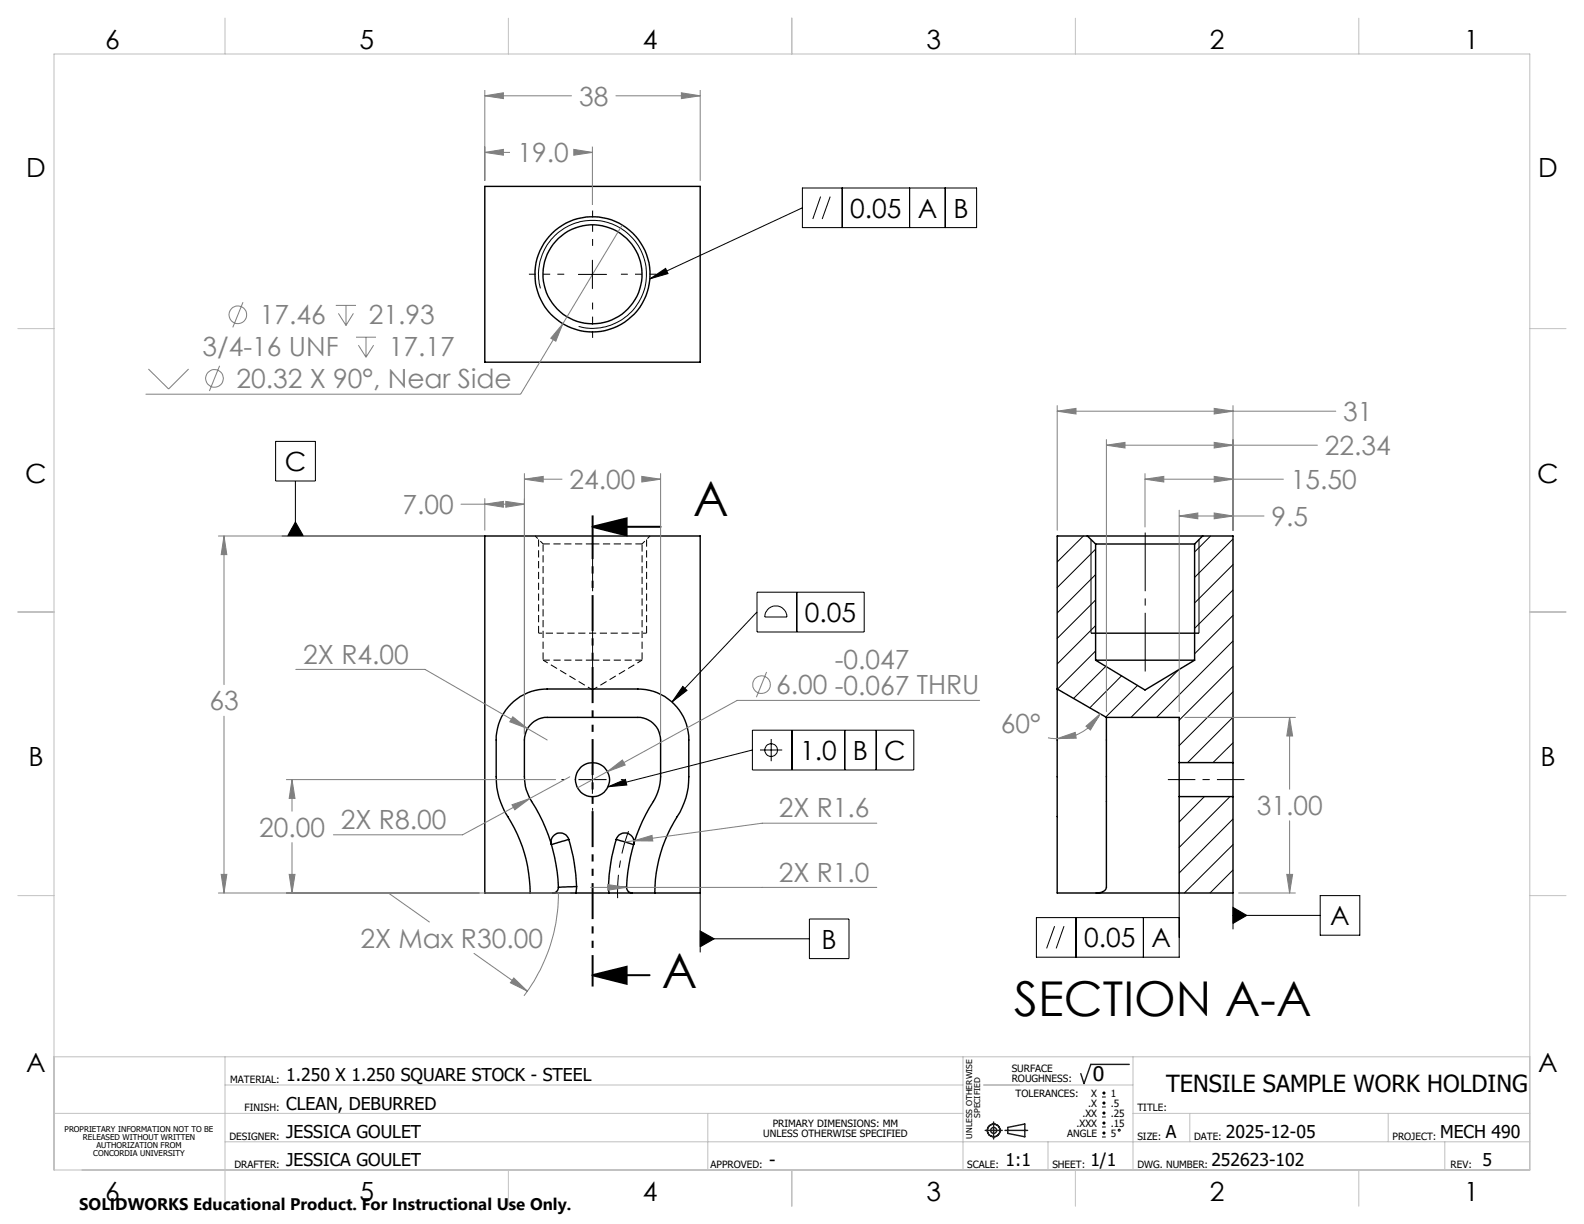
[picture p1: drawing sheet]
<svg xmlns="http://www.w3.org/2000/svg" width="279mm" height="216mm" viewBox="0 0 279 216" stroke-linecap="round" stroke-linejoin="round" font-family="sans-serif">
<path d="M95.8 95.9h8.7M104.5 95.9h8.8M95.8 116.4h8.7M104.5 116.4h8.8" fill="none" stroke="#000" stroke-width=".18" stroke-dasharray="1.3 .6" stroke-dashoffset=".1" stroke-linecap="butt"/>
<path d="M94.4 94.5l1.4 1.4M113.3 95.9l1.4-1.4M95 111.7h19.1" fill="none" stroke="#000" stroke-width=".18" stroke-dasharray="1.3 .6" stroke-dashoffset=".6" stroke-linecap="butt"/>
<path d="M95.8 95.9v20.5M113.3 116.4v-20.5" fill="none" stroke="#000" stroke-width=".18" stroke-dasharray="1.3 .6" stroke-dashoffset="-.1" stroke-linecap="butt"/>
<path d="M95.8 116.4l8.7 5.3M104.5 121.7l8.8-5.3" fill="none" stroke="#000" stroke-width=".18" stroke-dasharray="1.3 .6" stroke-dashoffset=".3" stroke-linecap="butt"/>
<g fill="none" stroke="#000" stroke-width=".25">
<path d="M85.5 32.9h38v31h-38zM191.8 94.5h20.3M191.8 94.5h-5.3v27M191.8 94.5l1.5 1.5M193.3 96h17.4M193.3 96v20.5M210.7 96v20.5M212.1 94.5h5.4v40M212.1 94.5l-1.4 1.5M192.4 111.7h19.1M193.3 116.5h17.4M193.3 116.5l8.7 5.2 8.7-5.2"/>
<path d="M186.5 121.5v36h31v-17M186.5 121.5l8.7 5M195.2 126.5v30a1.43 1.43 0 0 1-1.8 1M195.2 126.5h12.8v8M208 134.5v6M208 134.5h9.5M217.5 134.5v6M93.5 157.5a25.5 25.5 0 0 0-4.4-14.2l-.4-.9a12.4 12.4 0 0 1-1.2-5.4v-6.5a9 9 0 0 1 9-9h16a9 9 0 0 1 9 9v6.5a13.3 13.3 0 0 1-2.6 8.1 25.1 25.1 0 0 0-3.4 12.4M97.5 157.5h4.1M97.5 157.5h-12v-63h38v63h-12M97.5 147.5a1.6 1.6 0 0 1 2.8 .6l-3 .9-.1-.6zM98.5 156.5a30.2 30.2 0 0 0-5-15.6l-.7-1.6-.3-1.7v-7.1a4 4 0 0 1 4-4h16a4 4 0 0 1 4 4v6.5a9.4 9.4 0 0 1-2 5.5 29.9 29.9 0 0 0-4 14"/>
<path d="M98.5 156.5a.94 .94 0 0 1-1 1M100.3 148.1a33.5 33.5 0 0 1 1.4 8.3M101.6 157.5h5.9M101.7 156.4l-.1 1.1M101.7 156.4l-3.2 .1M107.3 156.4l.2 1.1M107.3 156.4l3.2 .1M107.5 157.5h4M108.7 148.1a33.5 33.5 0 0 0-1.4 8.3M109.2 147.2a1.59 1.59 0 0 1 1.9 0 1.59 1.59 0 0 1 .6 1.8l-3-.9zM110.5 156.5l.3 .8 .7 .2M208 140.5v17"/>
<path d="M208 140.5h9.5"/>
<circle cx="104.5" cy="48.4" r="10.2"/>
<circle cx="104.5" cy="48.4" r="8.7"/>
<circle cx="104.5" cy="137.5" r="3"/>
</g>
<g fill="none" stroke="#000" stroke-width=".18">
<path d="M141.5 33.2h30.8v6.9h-30.8zM141.5 36.7l-26.8 12.5M144.7 34.7l-1.3 3.9M146.4 34.7l-1.4 3.9M148.6 33.2v6.9M160.4 33.2v6.9M166.7 33.2v6.9M95.3 50.9a9.5 9.5 0 0 1 8.3-12 9.5 9.5 0 0 1 10.4 10.3 9.5 9.5 0 0 1-11.9 8.4M102 48.4h5M104.5 45.9v5M114.7 49.2l2.7-1.9 .4 1zM48.6 77.9h7v6.9h-7z"/>
<path d="M49.7 94.5h35.8M52.1 92.1l1.4 2.4h-2.8zM52.1 84.8v9.7M186.6 94.5l-.1 .2M191.1 94.5l-4.6 4.6M192.4 95.2v16.5M193.3 96.9l-6.8 6.7M211.5 95.2v16.5M213.5 94.5l-2.8 2.9M217.5 95.1l-6.8 6.7M217.5 99.6l-6.8 6.8M133.5 104.5h18.9v7h-18.9z"/>
<path d="M133.5 107.9l-15 15.9M135.4 107.6a1.97 1.97 0 0 1 2.1-.6 1.97 1.97 0 0 1 1.3 1.8h-3.9l.1-.7zM140.5 104.5v7M193.3 101.4l-6.8 6.7M193.3 105.8l-6.8 6.8M193.3 110.3l-6.8 6.8M193.3 114.8l-6.8 6.8M195.1 117.5l-5.7 5.7M197.8 119.2l-5.6 5.6M207.9 118.1l-8.4 8.4M217.5 104.1l-6.8 6.7M217.5 108.5l-6.8 6.8"/>
<path d="M217.5 113.1l-13.5 13.4M217.5 117.5l-9.5 9.5M102 137.5h5M104.5 135v5M107.2 138.8l3.1-1.3 .3 1zM120.4 121.1l.8 .7-2.7 2zM132.7 128.8h28.5v7h-28.5zM132.7 132.3l-25.5 6.5M134.1 132.3h3.9M136 130.4v3.9M139.7 128.8v7M149 128.8v7"/>
<path d="M154.6 128.8v7M200.7 120.9l-5.6 5.6M217.5 122l-9.5 9.5M217.5 126.5l-8 8M217.5 131l-3.5 3.5M123.5 157.5v10.5M208 157.5v11.3h-25.2v-6.9h25.2M212.4 140.5l-4.4 4.5M217 140.5l-9 9M217.5 144.5l-9.5 9.5M217.5 149l-8.6 8.5M217.5 153.5l-4.1 4"/>
<path d="M217.5 157.5v6.4M232.9 158h7v7h-7zM123.5 164.2l2.5 1.4-2.5 1.4zM123.5 165.6h19.3M142.8 162.1h7v7h-7zM186 163.4l-1.4 3.9M187.7 163.4l-1.4 3.9M189.8 161.9v6.9M201.7 161.9v6.9M217.5 160.1l2.4 1.4-2.4 1.4zM217.5 161.5h15.4M194.4 193.5h.7"/>
<path d="M194.4 192.8h.7M194.4 195.3h.7M194.4 194.6h.7M194.4 197h.7M194.4 196.3h.7M194.4 198.8h.7M194.4 198.1h.7M194.4 199.8h.7M194.7 192.5v.6M194.7 194.2v.7M194.7 196v.7M194.7 197.8v.6"/>
<path d="M194.7 199.5v.7M194.4 200.6h.7"/>
<circle cx="136" cy="132.3" r="1.13"/>
<circle cx="197.4" cy="199.4" r=".16"/>
</g>
<g fill="none" stroke="#808080" stroke-width=".18">
<path d="M85.5 16.9l3.3-.5v1zM85.5 15.9v16M85.5 16.9h15.4M108.6 16.9h14.9M120.2 16.4l3.3 .5-3.3 .5zM123.5 15.9v16M85.5 26.9l3.3-.5v1zM85.5 26.9h4.5M101.2 26.4l3.3 .5-3.3 .5zM101.6 26.9h2.9M104.5 25.9v10.3M109.7 39.7l-17.9 29.8h-66.1"/>
<path d="M42.9 53.3l-1.8 4.4M59.2 53.9h3.6M59.7 55.3l1.3 2.1M61 53.9v3.5M62.3 55.3l-1.3 2.1M62.8 59.5h3.5M64.6 59.5v3.5M99.3 57.1l-1.3 3.1-.8-.5zM26.2 65.1l3.5 3.5 3.6-3.5M38.7 64.5l-1.8 4.5M63.2 60.9l1.4 2.1M65.9 60.9l-1.3 2.1"/>
<path d="M186.5 72.5l3.3-.5v1zM186.5 71.5v22M186.5 72.5h49.1M195.2 78.5l3.2-.5v1zM195.2 77.5v48M195.2 78.5h37.2M214.2 72l3.3 .5-3.3 .5zM214.2 78l3.3 .5-3.3 .5zM217.5 71.5v22M38.5 94.5h46M39.5 94.5l.5 3.3h-1zM39.5 94.5v26.3"/>
<path d="M81.3 88.9h11.2M85.5 88.9l3.3-.5v1.1zM85.5 87.9v5.6M89.2 88.4l3.3 .5-3.3 .6zM92.5 84.5l3.3-.5v1zM92.5 83.5v46M92.5 84.5h6.6M113.2 84l3.3 .5-3.3 .5zM113.3 84.5h3.2M116.5 83.5v46M202 84.5l3.3-.5v1zM202 84.5h24.4"/>
<path d="M202 83.5v9.5M208 91l3.3-.5v1zM208 90v35.5M208 91h15M214.2 84l3.3 .5-3.3 .5zM214.2 90.5l3.3 .5-3.3 .5zM52.2 118.1h22.8l18.1 10.4M135.2 118.5l-1.8 4.5M39.5 126.3v31.2M50.5 137.5h47.5M51.5 137.5l.5 3.3h-1zM51.5 137.5v5.6"/>
<path d="M90.5 126.4l2.6 2.1-3.2-1.2zM93.1 128.5l3.4 2M100.5 137l-7 3.8M107.1 136.1l2.7-2 .5 .8zM107.1 136.1l-5.2 2.9M172.8 123.5h-42.8l-22.9 12.6M184.9 130.1l1.6 .2M186.5 130.3l3.2-1.1 .1 1zM191.6 128.1l2.5-2.2-1.8 2.9zM194.1 125.9a8.6 8.6 0 0 1-7.6 4.4M209 126.5h19.5M227.5 126.5l.5 3.3h-1z"/>
<path d="M227.5 126.5v12.7M38.5 157.5h62.1M39 154.2h1l-.5 3.3zM51 154.2h1l-.5 3.3zM51.5 148.6v8.9M68.5 157.5l7.2 5.1M90.3 142l3.2-1.2-2.7 2zM93.5 140.8l-11.9 6.4h-22.8M98.5 157.5a29.8 29.8 0 0 1-6.1 18.1M104.2 156.5h50.5M107.2 156l3.3 .5-3.3 .5zM111.8 148.3l3.2-.9 .1 .9z"/>
<path d="M111.8 148.3l-1.6 .2M154.7 145.2h-20.3l-22.6 3.1M218.5 157.5h10M227 154.2h1l-.5 3.3zM227.5 144.8v12.7M83.6 168.2l9.4 6.6M90.6 172.5l2.4 2.3-3-1.4z"/>
<circle cx="41.9" cy="55.5" r="1.55"/>
<circle cx="37.9" cy="66.7" r="1.55"/>
<circle cx="134.3" cy="120.8" r="1.56"/>
</g>
<path d="M110.9 146.6a31.6 31.6 0 0 0-2 11.8" fill="none" stroke="#000" stroke-width=".18" stroke-dasharray="15.2 1.3 1.3 1.3" stroke-dashoffset="11.1" stroke-linecap="butt"/>
<path d="M104.5 92.9l6-1.5v3zM104.5 92.9h12M104.5 172l6-1.5v3zM104.5 172h10.1" fill="none" stroke="#000" stroke-width=".35"/>
<g fill="none" stroke="#191924" stroke-width=".25">
<path d="M173.8 199.4h3M175.3 197.9v3M177.3 199.4h4M177.8 198.9l3-.6v2.2l-3-.6zM199.2 187.7h-6.8l-1.2 3.4-.6-1.7"/>
<circle cx="175.3" cy="199.4" r="1.11"/>
<circle cx="175.3" cy="199.4" r=".52"/>
</g>
<path d="M104.5 118.4v-24.5M202 118.4v-24.5" fill="none" stroke="#000" stroke-width=".18" stroke-dasharray="15.2 1.3 1.3 1.3" stroke-dashoffset="4.9" stroke-linecap="butt"/>
<path d="M219.5 137.5h-13.5" fill="none" stroke="#000" stroke-width=".18" stroke-dasharray="15.2 1.3 1.3 1.3" stroke-dashoffset="10.4" stroke-linecap="butt"/>
<path d="M104.5 93.1v80.9" fill="none" stroke="#000" stroke-width=".35" stroke-dasharray="6.3 1.3 1.3 1.3 1.3 1.3" stroke-dashoffset=".8" stroke-linecap="butt"/>
<path d="M104.5 93.1v-2.2" fill="none" stroke="#000" stroke-width=".35" stroke-dasharray="6.3 1.3 1.3 1.3 1.3 1.3" stroke-linecap="butt"/>
<path d="M99.5 48.4h-6.2M104.5 43.4v-6.3M104.5 53.4v6.2M109.5 48.4h6.3" fill="none" stroke="#000" stroke-width=".18" stroke-dasharray="15.2 1.3 1.3 1.3" stroke-dashoffset="14" stroke-linecap="butt"/>
<path d="M95 95.1v16.6M114.1 95.1v16.6" fill="none" stroke="#000" stroke-width=".18" stroke-dasharray="1.3 .6" stroke-linecap="butt"/>
<path d="M99.5 137.5h-.5M104.5 132.5v-.5M109.5 137.5h.5M104.5 142.5v.5" fill="none" stroke="#000" stroke-width=".18" stroke-dasharray="15.2 1.3 1.3 1.3" stroke-linecap="butt"/>
<g fill="none" stroke="#c0c0c0" stroke-width=".18">
<path d="M9.5 9.5h260.3v196.9h-260.3zM39.7 3.2v6.3M89.7 3.2v6.3M139.7 3.2v6.4M189.7 3.2v6.3M239.7 3.2v6.3M3.1 58h6.4M269.8 58h6.4M3.1 107.9h6.4M269.8 107.9h6.4M3.1 158h6.4M269.8 158h6.4"/>
<path d="M9.5 186.4h260.3M9.5 196.4h160.4M39.7 186.4v26.4M39.7 191.4h130.2M124.8 196.4v10M169.9 186.4v20M173.5 191.4h26.3M199.8 196.4h70M199.8 186.4v20M209.9 196.4v5M244.9 196.4v5M39.7 201.4h230.1"/>
<path d="M89.7 206.4v6.4M139.7 206.4v6.4M184.9 201.4v5M189.7 206.4v6.4M239.7 206.4v6.4M254.8 201.4v5"/>
</g>
<path d="M104.5 172l6-1.5v3zM104.5 92.9l6-1.5v3z" fill="#000"/>
<g fill="#808080">
<path d="M89.2 88.4l3.3 .5-3.3 .6zM85.5 88.9l3.3-.5v1.1z"/>
<path d="M39.5 94.5l.5 3.3h-1zM39 154.2h1l-.5 3.3zM90.5 126.4l-.6 .9 3.2 1.2zM90.3 142l.5 .8 2.7-2zM90.6 172.5l-.6 .9 3 1.4zM107.2 156v1l3.3-.5zM111.8 148.3h3.3l-.1-.9zM92.5 84.5l3.3-.5v1zM113.2 84l3.3 .5-3.3 .5zM51.5 137.5l.5 3.3h-1zM51 154.2h1l-.5 3.3zM107.1 136.1l3.2-1.2-.5-.8z"/>
</g>
<path d="M114.7 49.2l2.7-1.9 .4 1z" fill="#000"/>
<g fill="#808080">
<path d="M214.2 72l3.3 .5-3.3 .5zM186.5 72.5l3.3-.5v1zM214.2 84l3.3 .5-3.3 .5zM202 84.5l3.3-.5v1zM214.2 78l3.3 .5-3.3 .5zM195.2 78.5l3.2-.5v1z"/>
<path d="M208 91l3.3-.5v1zM214.2 90.5l3.3 .5-3.3 .5zM186.5 130.3l3.2-1.1 .1 1zM191.6 128.1l2.5-2.2-1.8 2.9zM227.5 126.5l.5 3.3h-1zM227 154.2h1l-.5 3.3z"/>
</g>
<g fill="#000">
<path d="M217.5 160.1l2.4 1.4-2.4 1.4z"/>
<path d="M120.4 121.1l.8 .7-2.7 2zM107.2 138.8l3.1-1.3 .3 1zM123.5 164.2l2.5 1.4-2.5 1.4zM52.1 92.1l1.4 2.4h-2.8z"/>
</g>
<g fill="#808080">
<path d="M99.3 57.1l-1.3 3.1-.8-.5z"/>
<path d="M120.2 16.4l3.3 .5-3.3 .5zM85.5 16.9l3.3-.5v1zM101.2 26.4l3.3 .5-3.3 .5zM85.5 26.9l3.3-.5v1z"/>
</g>
<g font-size="8.5">
<text x="122.3" y="91">A</text>
<text x="116.8" y="174.3">A</text>
<text x="178.9" y="179.2">SECTION A-A</text>
</g>
<g font-size="4.7">
<text x="18.6" y="8.6">6</text>
<text x="63.4" y="8.6">5</text>
<text x="113.4" y="8.6">4</text>
<text x="163.4" y="8.6">3</text>
<text x="213.4" y="8.6">2</text>
<text x="258.3" y="8.6">1</text>
<text x="4.6" y="31.2">D</text>
<text x="271.3" y="31.2">D</text>
<text x="150" y="38.4">0.05</text>
<text x="161.9" y="38.4">A</text>
<text x="168.2" y="38.4">B</text>
<text x="50.2" y="83.1">C</text>
<text x="4.5" y="85.2">C</text>
<text x="271.2" y="85.2">C</text>
<text x="142" y="109.7">0.05</text>
<text x="5" y="135.2">B</text>
<text x="141.1" y="134.1">1.0</text>
<text x="150.5" y="134.1">B</text>
<text x="156" y="134.1">C</text>
<text x="271.7" y="135.2">B</text>
<text x="144.9" y="167.4">B</text>
<text x="191.2" y="167.1">0.05</text>
<text x="203.1" y="167.1">A</text>
<text x="234.6" y="163.2">A</text>
<text x="4.6" y="189.2">A</text>
<text x="271.3" y="189.2">A</text>
<text x="18.6" y="211.8">6</text>
<text x="63.4" y="211.8">5</text>
<text x="113.4" y="211.8">4</text>
<text x="163.4" y="211.8">3</text>
<text x="213.4" y="211.8">2</text>
<text x="258.3" y="211.8">1</text>
</g>
<g font-size="4.7" fill="#808080">
<text x="102.2" y="18.6">38</text>
<text x="91.3" y="28.6">19.0</text>
<text x="45.8" y="57.2">17.46</text>
<text x="65.1" y="57.2">21.93</text>
<text x="35.7" y="62.8">3/4-16 UNF</text>
<text x="68.6" y="62.8">17.17</text>
<text x="41.7" y="68.4">20.32 X 90°, Near Side</text>
<text x="236.9" y="74.3">31</text>
<text x="233.7" y="80.3">22.34</text>
<text x="100.4" y="86.3">24.00</text>
<text x="227.7" y="86.3">15.50</text>
<text x="71" y="90.7">7.00</text>
<text x="224.3" y="92.8">9.5</text>
<text x="53.5" y="117.1">2X R4.00</text>
<text x="147.3" y="118">-0.047</text>
<text x="36.9" y="125.3">63</text>
<text x="136.9" y="122.5">6.00 -0.067 THRU</text>
<text x="176.5" y="129.2">60°</text>
<text x="221.7" y="143.7">31.00</text>
<text x="45.7" y="147.6">20.00</text>
<text x="60.1" y="146.2">2X R8.00</text>
<text x="137.4" y="144.2">2X R1.6</text>
<text x="137.4" y="155.5">2X R1.0</text>
<text x="63.6" y="167.1">2X Max R30.00</text>
</g>
<text font-size="4.2" x="205.7" y="192.6">TENSILE SAMPLE WORK HOLDING</text>
<text font-size="3.5" x="192.8" y="190.7">0</text>
<g font-size="3.1">
<text x="50.5" y="190.7">1.250 X 1.250 SQUARE STOCK - STEEL</text>
<text x="50.5" y="195.8">CLEAN, DEBURRED</text>
<text x="50.5" y="200.8">JESSICA GOULET</text>
<text x="205.7" y="200.8">A</text>
<text x="216.2" y="200.8">2025-12-05</text>
<text x="254" y="200.8">MECH 490</text>
<text x="50.5" y="205.7">JESSICA GOULET</text>
<text x="135.7" y="205.7">-</text>
<text x="177.4" y="205.7">1:1</text>
<text x="192.3" y="205.7">1/1</text>
<text x="213.7" y="205.7">252623-102</text>
<text x="261.5" y="205.7">5</text>
</g>
<text font-size="3" x="14" y="213.5">SOLIDWORKS Educational Product. For Instructional Use Only.</text>
<g font-size="1.8">
<text x="40.6" y="191">MATERIAL:</text>
<text x="178.5" y="189">SURFACE</text>
<text x="178.5" y="190.8">ROUGHNESS:</text>
<text x="43.1" y="196">FINISH:</text>
<text x="179.1" y="193.5">TOLERANCES:</text>
<text x="190.9" y="197">.XX</text>
<text x="191.9" y="195.2">.X</text>
<text x="192.5" y="193.5">X</text>
<text x="195.9" y="193.5">1</text>
<text x="195.9" y="195.2">.5</text>
<text x="195.9" y="197">.25</text>
<text x="200.6" y="196">TITLE:</text>
<text x="40.5" y="201">DESIGNER:</text>
<text x="134.6" y="200.5">UNLESS OTHERWISE SPECIFIED</text>
<text x="136.3" y="198.8">PRIMARY DIMENSIONS: MM</text>
<text x="188.2" y="200.5">ANGLE</text>
<text x="189.9" y="198.8">.XXX</text>
<text x="195.9" y="198.8">.15</text>
<text x="195.9" y="200.5">5</text>
<text x="200.6" y="201">SIZE:</text>
<text x="210.6" y="201">DATE:</text>
<text x="245.6" y="201">PROJECT:</text>
<text x="41.3" y="205.9">DRAFTER:</text>
<text x="125.3" y="205.9">APPROVED:</text>
<text x="170.6" y="205.9">SCALE:</text>
<text x="185.6" y="205.9">SHEET:</text>
<text x="200.6" y="205.9">DWG. NUMBER:</text>
<text x="255.9" y="205.9">REV:</text>
</g>
<g font-size="1.4">
<text x="172.9" y="197.2" transform="rotate(-90 172.9 197.2)">SPECIFIED</text>
<text x="11.4" y="199.7">PROPRIETARY INFORMATION NOT TO BE</text>
<text x="14.6" y="201.1">RELEASED WITHOUT WRITTEN</text>
<text x="16.5" y="203.9">CONCORDIA UNIVERSITY</text>
<text x="17" y="202.5">AUTHORIZATION FROM</text>
<text x="171.5" y="200.8" transform="rotate(-90 171.5 200.8)">UNLESS OTHERWISE</text>
</g>
</svg>
